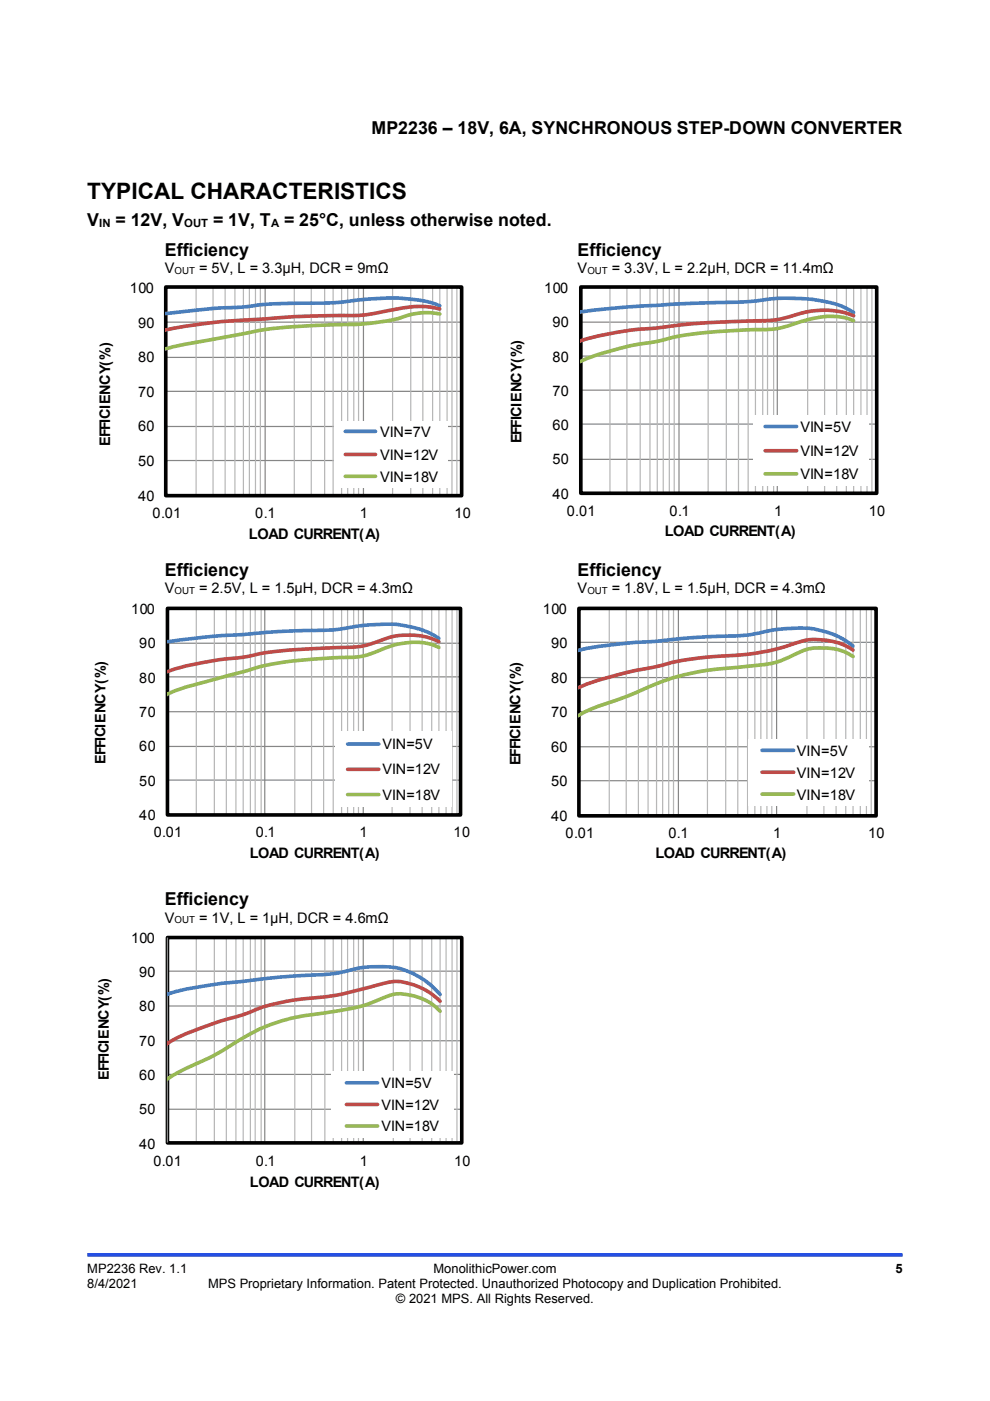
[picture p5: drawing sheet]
<svg xmlns="http://www.w3.org/2000/svg" width="210mm" height="297mm" viewBox="0 0 210 297" stroke-linecap="round" stroke-linejoin="round" font-family="sans-serif">
<path d="M18.5 266.1h173" fill="none" stroke="#1c4eff" stroke-width=".77" stroke-linecap="butt"/>
<path d="M35.2 60.9h62.7v44.2h-62.7M35.2 75.8h62.7M35.2 68.3h62.7M56.2 60.9v44.2M77.1 60.9v44.2M35.2 97.6h62.7M35.2 90.4h62.7M35.2 83h62.7" fill="none" stroke="#868686" stroke-width=".26"/>
<g fill="none" stroke="#b7b7b7" stroke-width=".26">
<path d="M41.6 60.9v44.2M45.2 60.9v44.2M47.8 60.9v44.2M49.8 60.9v44.2M51.6 60.9v44.2M52.9 60.9v44.2M54.2 60.9v44.2M55.2 60.9v44.2M62.4 60.9v44.2M66 60.9v44.2M68.9 60.9v44.2M70.7 60.9v44.2"/>
<path d="M72.5 60.9v44.2M73.7 60.9v44.2M75 60.9v44.2M76.1 60.9v44.2M83.3 60.9v44.2M87.1 60.9v44.2M89.7 60.9v44.2M91.8 60.9v44.2M93.3 60.9v44.2M94.8 60.9v44.2M95.9 60.9v44.2M96.9 60.9v44.2"/>
</g>
<path d="M35.2 60.9h62.7v44.2h-62.7z" fill="none" stroke="#000" stroke-width=".77" stroke-linecap="butt"/>
<path d="M35.2 60.9v44.2h62.7" fill="none" stroke="#000" stroke-width=".26"/>
<path d="M93.3 64.8a31.7 31.7 0 0 0-13.8-1.5l-1.7 .1a82.5 82.5 0 0 1-15.4 .9 75.4 75.4 0 0 0-11.7 .9 152.6 152.6 0 0 0-15.6 1.3" fill="none" stroke="#4a7ebb" stroke-width=".77"/>
<path d="M93.3 65.5a20.1 20.1 0 0 0-10 .2 39.9 39.9 0 0 1-12.6 1.2 267.3 267.3 0 0 0-18.5 .9 114.1 114.1 0 0 0-17.1 2.2" fill="none" stroke="#be4b48" stroke-width=".77"/>
<path d="M93.3 66.6a15.5 15.5 0 0 0-9.2 1 59.9 59.9 0 0 1-14.2 1.3 94.6 94.6 0 0 0-21.3 2.4l-10.1 1.8-3.4 .9" fill="none" stroke="#98b954" stroke-width=".77"/>
<path d="M70.8 89.3h24.2v14.1h-24.2z" fill="#fff"/>
<path d="M123.1 66.1h.3a370.5 370.5 0 0 1 35.2-2.1l.8-.1a38.9 38.9 0 0 1 19.3 1.1l2.4 1.3M73.2 91.5h6.5" fill="none" stroke="#4a7ebb" stroke-width=".77"/>
<path d="M181.1 67a17.9 17.9 0 0 0-13 0 28.1 28.1 0 0 1-9.6 1.1h-1.8a163.4 163.4 0 0 0-18.9 1.6 65.4 65.4 0 0 0-14.7 2.6M73.2 96.4h6.5" fill="none" stroke="#be4b48" stroke-width=".77"/>
<path d="M181.1 68a15.1 15.1 0 0 0-10.7 0l-.7 .3a21.8 21.8 0 0 1-10.3 1.6 87 87 0 0 0-18.1 2l-1.3 .3a66.7 66.7 0 0 0-16.9 4.4M73.2 101h6.5" fill="none" stroke="#98b954" stroke-width=".77"/>
<path d="M123.2 75.5h62.7M123.2 68.3h62.7M144 60.9v43.7M164.9 60.9v43.7M123.2 97.4h62.7M123.2 89.9h62.7M123.2 82.7h62.7M123.2 104.6v-43.7h62.7v43.7" fill="none" stroke="#868686" stroke-width=".26"/>
<g fill="none" stroke="#b7b7b7" stroke-width=".26">
<path d="M129.4 60.9v43.7M133 60.9v43.7M135.8 60.9v43.7M137.9 60.9v43.7M139.4 60.9v43.7M140.7 60.9v43.7M142 60.9v43.7M143 60.9v43.7M150.2 60.9v43.7M154.1 60.9v43.7M156.6 60.9v43.7M158.7 60.9v43.7"/>
<path d="M160.2 60.9v43.7M161.8 60.9v43.7M162.8 60.9v43.7M164.1 60.9v43.7M171.3 60.9v43.7M174.9 60.9v43.7M177.5 60.9v43.7M179.5 60.9v43.7M181.1 60.9v43.7M182.6 60.9v43.7M183.9 60.9v43.7M184.9 60.9v43.7"/>
</g>
<path d="M123.2 60.9h62.7v43.7h-62.7z" fill="none" stroke="#000" stroke-width=".77" stroke-linecap="butt"/>
<path d="M123.2 60.9v43.7h62.7" fill="none" stroke="#000" stroke-width=".26"/>
<path d="M159.9 88h24.4v14.9h-24.4z" fill="#fff"/>
<path d="M162.3 90.4h6.7" fill="none" stroke="#4a7ebb" stroke-width=".77"/>
<path d="M162.3 95.6h6.7" fill="none" stroke="#be4b48" stroke-width=".77"/>
<path d="M162.3 100.5h6.7" fill="none" stroke="#98b954" stroke-width=".77"/>
<path d="M35.5 136.4h62.2M35.5 129h62.2v43.8M56.2 129v43.8M77 129v43.8M35.5 158.3h62.2M35.5 150.9h62.2M35.5 143.5h62.2M35.5 165.4h62.2" fill="none" stroke="#868686" stroke-width=".26"/>
<g fill="none" stroke="#b7b7b7" stroke-width=".26">
<path d="M41.6 129v43.8M45.5 129v43.8M48 129v43.8M50 129v43.8M51.6 129v43.8M53.1 129v43.8M54.1 129v43.8M55.4 129v43.8M62.5 129v43.8M66.1 129v43.8M68.6 129v43.8M70.7 129v43.8"/>
<path d="M72.5 129v43.8M73.7 129v43.8M75 129v43.8M76 129v43.8M83.2 129v43.8M87 129v43.8M89.5 129v43.8M91.6 129v43.8M93.1 129v43.8M94.6 129v43.8M95.9 129v43.8M96.9 129v43.8"/>
</g>
<path d="M35.5 129h62.2v43.8h-62.2z" fill="none" stroke="#000" stroke-width=".76" stroke-linecap="butt"/>
<path d="M35.5 129v43.8h62.2" fill="none" stroke="#000" stroke-width=".26"/>
<path d="M93.1 135.3a21.4 21.4 0 0 0-13.7-2.9l-2.5 .2a55.6 55.6 0 0 1-13.6 1.1l-6.4 .3-4.6 .5a152.5 152.5 0 0 0-16.8 1.6" fill="none" stroke="#4a7ebb" stroke-width=".76"/>
<path d="M93.1 136a16 16 0 0 0-13.7 .3 20.4 20.4 0 0 1-7.8 1l-1.7 .1a89.7 89.7 0 0 0-18.9 2 66.4 66.4 0 0 0-15.5 3" fill="none" stroke="#be4b48" stroke-width=".76"/>
<path d="M93.1 137.3a14.4 14.4 0 0 0-12.1 .4 17.9 17.9 0 0 1-9.4 1.7 80.6 80.6 0 0 0-17.4 2.2l-10.6 3a40.6 40.6 0 0 0-8.1 2.6" fill="none" stroke="#98b954" stroke-width=".76"/>
<path d="M71.1 155.1h24.7v16h-24.7z" fill="#fff"/>
<path d="M73.7 157.8h6.6" fill="none" stroke="#4a7ebb" stroke-width=".76"/>
<path d="M73.7 163.1h6.6" fill="none" stroke="#be4b48" stroke-width=".76"/>
<path d="M73.7 168.5h6.6" fill="none" stroke="#98b954" stroke-width=".76"/>
<path d="M122.8 136.2h63M122.8 129h63v44M143.9 129v44M164.7 129v44M122.8 158.3h63M122.8 150.9h63M122.8 143.7h63M122.8 165.5h63" fill="none" stroke="#868686" stroke-width=".26"/>
<g fill="none" stroke="#b7b7b7" stroke-width=".26">
<path d="M129.2 129v44M132.8 129v44M135.4 129v44M137.5 129v44M139.3 129v44M140.5 129v44M141.8 129v44M142.9 129v44M150.1 129v44M153.9 129v44M156.5 129v44M158.6 129v44"/>
<path d="M160.1 129v44M161.4 129v44M162.7 129v44M163.7 129v44M171.2 129v44M174.8 129v44M177.3 129v44M179.4 129v44M180.9 129v44M182.5 129v44M183.8 129v44M184.8 129v44"/>
</g>
<path d="M122.8 129h63v44h-63z" fill="none" stroke="#000" stroke-width=".77" stroke-linecap="butt"/>
<path d="M122.8 129v44h63" fill="none" stroke="#000" stroke-width=".26"/>
<path d="M180.9 137a18.4 18.4 0 0 0-13.8-3.7 43.3 43.3 0 0 0-7.8 1.2l-4.6 .4a176.5 176.5 0 0 0-16.9 1.2 96.6 96.6 0 0 0-15.1 1.8" fill="none" stroke="#4a7ebb" stroke-width=".77"/>
<path d="M180.9 137.8a14.7 14.7 0 0 0-13.8-.9 53.2 53.2 0 0 1-15.3 2.3 58.8 58.8 0 0 0-13.4 2.3 76.4 76.4 0 0 0-15.7 4.3" fill="none" stroke="#be4b48" stroke-width=".77"/>
<path d="M180.9 139.2a12.6 12.6 0 0 0-12.9-.2 21.8 21.8 0 0 1-9.6 2.3 72.6 72.6 0 0 0-14.6 2.1l-3.2 1a156.8 156.8 0 0 1-15.4 6l-2.5 1.3" fill="none" stroke="#98b954" stroke-width=".77"/>
<path d="M158.7 156.7h25.4v14.1h-25.4z" fill="#fff"/>
<path d="M161.6 159.1h6.7" fill="none" stroke="#4a7ebb" stroke-width=".77"/>
<path d="M161.6 163.7h6.7" fill="none" stroke="#be4b48" stroke-width=".77"/>
<path d="M161.6 168.4h6.7" fill="none" stroke="#98b954" stroke-width=".77"/>
<path d="M56.2 198.8v43.5M77 198.8v43.5M35.5 213.3h62.4M35.5 205.9h62.4M35.5 235.2h62.4M35.5 227.8h62.4M35.5 220.7h62.4M97.9 242.3v-43.5h-62.4v43.5" fill="none" stroke="#868686" stroke-width=".26"/>
<g fill="none" stroke="#b7b7b7" stroke-width=".26">
<path d="M41.6 198.8v43.5M45.5 198.8v43.5M48 198.8v43.5M50 198.8v43.5M51.6 198.8v43.5M53.1 198.8v43.5M54.1 198.8v43.5M55.4 198.8v43.5M62.5 198.8v43.5M66.1 198.8v43.5M68.9 198.8v43.5M70.7 198.8v43.5"/>
<path d="M72.5 198.8v43.5M73.7 198.8v43.5M75 198.8v43.5M76 198.8v43.5M83.4 198.8v43.5M87 198.8v43.5M89.5 198.8v43.5M91.6 198.8v43.5M93.3 198.8v43.5M94.6 198.8v43.5M95.9 198.8v43.5M96.9 198.8v43.5"/>
</g>
<path d="M35.5 198.8h62.4v43.5h-62.4z" fill="none" stroke="#000" stroke-width=".76" stroke-linecap="butt"/>
<path d="M35.5 242.3h62.4" fill="none" stroke="#000" stroke-width=".26"/>
<path d="M35.5 210.8a79.3 79.3 0 0 1 15.4-2.7l8.3-.9 7-.4a34.7 34.7 0 0 0 10.1-1.6 24 24 0 0 1 9.2 .3 17.7 17.7 0 0 1 7.8 5.3" fill="none" stroke="#4a7ebb" stroke-width=".76"/>
<path d="M93.3 212.3a14.1 14.1 0 0 0-9.9-4.2l-1.4 .2a81.6 81.6 0 0 1-19.5 3.7l-3.3 .6a33.2 33.2 0 0 0-7.6 2.5 80.8 80.8 0 0 0-14.9 5.4l-1.2 .8" fill="none" stroke="#be4b48" stroke-width=".76"/>
<path d="M93.3 214.4a11.9 11.9 0 0 0-9.9-3.6l-.7 .2a40.6 40.6 0 0 1-13.6 3.7 39.6 39.6 0 0 0-16.7 4.9 84.2 84.2 0 0 1-13.7 7.3l-3.2 1.9" fill="none" stroke="#98b954" stroke-width=".76"/>
<path d="M70.3 227.2h26v14h-26z" fill="#fff"/>
<path d="M73.5 229.6h6.6" fill="none" stroke="#4a7ebb" stroke-width=".76"/>
<path d="M73.5 234.2h6.6" fill="none" stroke="#be4b48" stroke-width=".76"/>
<path d="M73.5 238.7h6.6" fill="none" stroke="#98b954" stroke-width=".76"/>
<text font-size="4.8" x="18.5" y="42.2">TYPICAL CHARACTERISTICS</text>
<g font-size="3.8">
<text x="78.8" y="28.5">MP2236 – 18V, 6A, SYNCHRONOUS STEP-DOWN CONVERTER</text>
<text x="18.5" y="47.9">V</text>
<text x="24.5" y="47.9">= 12V, V</text>
<text x="45.2" y="47.9">= 1V, T</text>
<text x="60.2" y="47.9">= 25°C, unless otherwise noted.</text>
<text x="35" y="54.3">Efficiency</text>
<text x="122.5" y="54.3">Efficiency</text>
<text x="35" y="122.1">Efficiency</text>
<text x="122.5" y="122.1">Efficiency</text>
<text x="35" y="191.9">Efficiency</text>
</g>
<g font-size="3.1">
<text x="35" y="57.9">V</text>
<text x="42.2" y="57.9">= 5V, L = 3.3µH, DCR = 9mΩ</text>
<text x="122.5" y="57.9">V</text>
<text x="129.8" y="57.9">= 3.3V, L = 2.2µH, DCR = 11.4mΩ</text>
<text x="27.6" y="62.1">100</text>
<text x="115.4" y="62.1">100</text>
<text x="29.3" y="69.5">90</text>
<text x="117.2" y="69.4">90</text>
<text x="29.3" y="76.8">80</text>
<text x="117.2" y="76.6">80</text>
<text x="117.2" y="83.9">70</text>
<text x="29.3" y="84.1">70</text>
<text x="23.3" y="94.5" transform="rotate(-90 23.3 94.5)">EFFICIENCY(%)</text>
<text x="29.3" y="91.5">60</text>
<text x="80.6" y="92.7">VIN=7V</text>
<text x="110.6" y="94" transform="rotate(-90 110.6 94)">EFFICIENCY(%)</text>
<text x="117.2" y="91.2">60</text>
<text x="169.8" y="91.6">VIN=5V</text>
<text x="29.3" y="98.8">50</text>
<text x="80.6" y="97.5">VIN=12V</text>
<text x="117.2" y="98.4">50</text>
<text x="169.8" y="96.6">VIN=12V</text>
<text x="169.8" y="101.6">VIN=18V</text>
<text x="29.3" y="106.2">40</text>
<text x="80.6" y="102.2">VIN=18V</text>
<text x="117.2" y="105.7">40</text>
<text x="32.4" y="109.8">0.01</text>
<text x="54.1" y="109.8">0.1</text>
<text x="76.3" y="109.8">1</text>
<text x="96.4" y="109.8">10</text>
<text x="120.2" y="109.4">0.01</text>
<text x="141" y="113.7">LOAD CURRENT(A)</text>
<text x="142" y="109.4">0.1</text>
<text x="164.2" y="109.4">1</text>
<text x="184.3" y="109.4">10</text>
<text x="52.8" y="114.3">LOAD CURRENT(A)</text>
<text x="35" y="125.8">V</text>
<text x="42.2" y="125.8">= 2.5V, L = 1.5µH, DCR = 4.3mΩ</text>
<text x="122.5" y="125.8">V</text>
<text x="129.8" y="125.8">= 1.8V, L = 1.5µH, DCR = 4.3mΩ</text>
<text x="27.9" y="130.1">100</text>
<text x="115.2" y="130.1">100</text>
<text x="29.5" y="137.4">90</text>
<text x="116.9" y="137.5">90</text>
<text x="29.5" y="144.7">80</text>
<text x="116.9" y="144.8">80</text>
<text x="29.5" y="152">70</text>
<text x="116.9" y="152.1">70</text>
<text x="22.4" y="161.9" transform="rotate(-90 22.4 161.9)">EFFICIENCY(%)</text>
<text x="29.5" y="159.3">60</text>
<text x="81.1" y="158.8">VIN=5V</text>
<text x="116.9" y="159.4">60</text>
<text x="169" y="160.3">VIN=5V</text>
<text x="29.5" y="166.6">50</text>
<text x="81.1" y="164.2">VIN=12V</text>
<text x="110.4" y="162.2" transform="rotate(-90 110.4 162.2)">EFFICIENCY(%)</text>
<text x="116.9" y="166.7">50</text>
<text x="169" y="164.9">VIN=12V</text>
<text x="29.5" y="173.9">40</text>
<text x="81.1" y="169.5">VIN=18V</text>
<text x="169" y="169.6">VIN=18V</text>
<text x="32.6" y="177.5">0.01</text>
<text x="54.2" y="177.5">0.1</text>
<text x="76.3" y="177.5">1</text>
<text x="96.2" y="177.5">10</text>
<text x="116.9" y="174">40</text>
<text x="120" y="177.7">0.01</text>
<text x="141.8" y="177.7">0.1</text>
<text x="164" y="177.7">1</text>
<text x="184.1" y="177.7">10</text>
<text x="53" y="182">LOAD CURRENT(A)</text>
<text x="139" y="182">LOAD CURRENT(A)</text>
<text x="35" y="195.6">V</text>
<text x="42.2" y="195.6">= 1V, L = 1µH, DCR = 4.6mΩ</text>
<text x="27.8" y="199.8">100</text>
<text x="29.5" y="207.1">90</text>
<text x="29.5" y="214.4">80</text>
<text x="29.5" y="221.7">70</text>
<text x="23.1" y="228.9" transform="rotate(-90 23.1 228.9)">EFFICIENCY(%)</text>
<text x="29.5" y="229">60</text>
<text x="80.9" y="230.7">VIN=5V</text>
<text x="29.5" y="236.3">50</text>
<text x="80.9" y="235.3">VIN=12V</text>
<text x="80.9" y="239.9">VIN=18V</text>
<text x="29.5" y="243.6">40</text>
<text x="32.6" y="247.2">0.01</text>
<text x="53" y="251.6">LOAD CURRENT(A)</text>
<text x="54.2" y="247.2">0.1</text>
<text x="76.3" y="247.2">1</text>
<text x="96.3" y="247.2">10</text>
</g>
<g font-size="2.7">
<text x="18.5" y="270">MP2236 Rev. 1.1</text>
<text x="92" y="270">MonolithicPower.com</text>
<text x="189.9" y="270">5</text>
<text x="18.5" y="273.2">8/4/2021</text>
<text x="44.1" y="273.2">MPS Proprietary Information. Patent Protected. Unauthorized Photocopy and Duplication Prohibited.</text>
<text x="84" y="276.3">© 2021 MPS. All Rights Reserved.</text>
</g>
<g font-size="2.4">
<text x="21" y="48.2">IN</text>
<text x="39.1" y="48.2">OUT</text>
<text x="57.5" y="48.2">A</text>
</g>
<g font-size="2.1">
<text x="37" y="58.1">OUT</text>
<text x="124.6" y="58.1">OUT</text>
<text x="37" y="126">OUT</text>
<text x="124.6" y="126">OUT</text>
<text x="37" y="195.7">OUT</text>
</g>
</svg>
